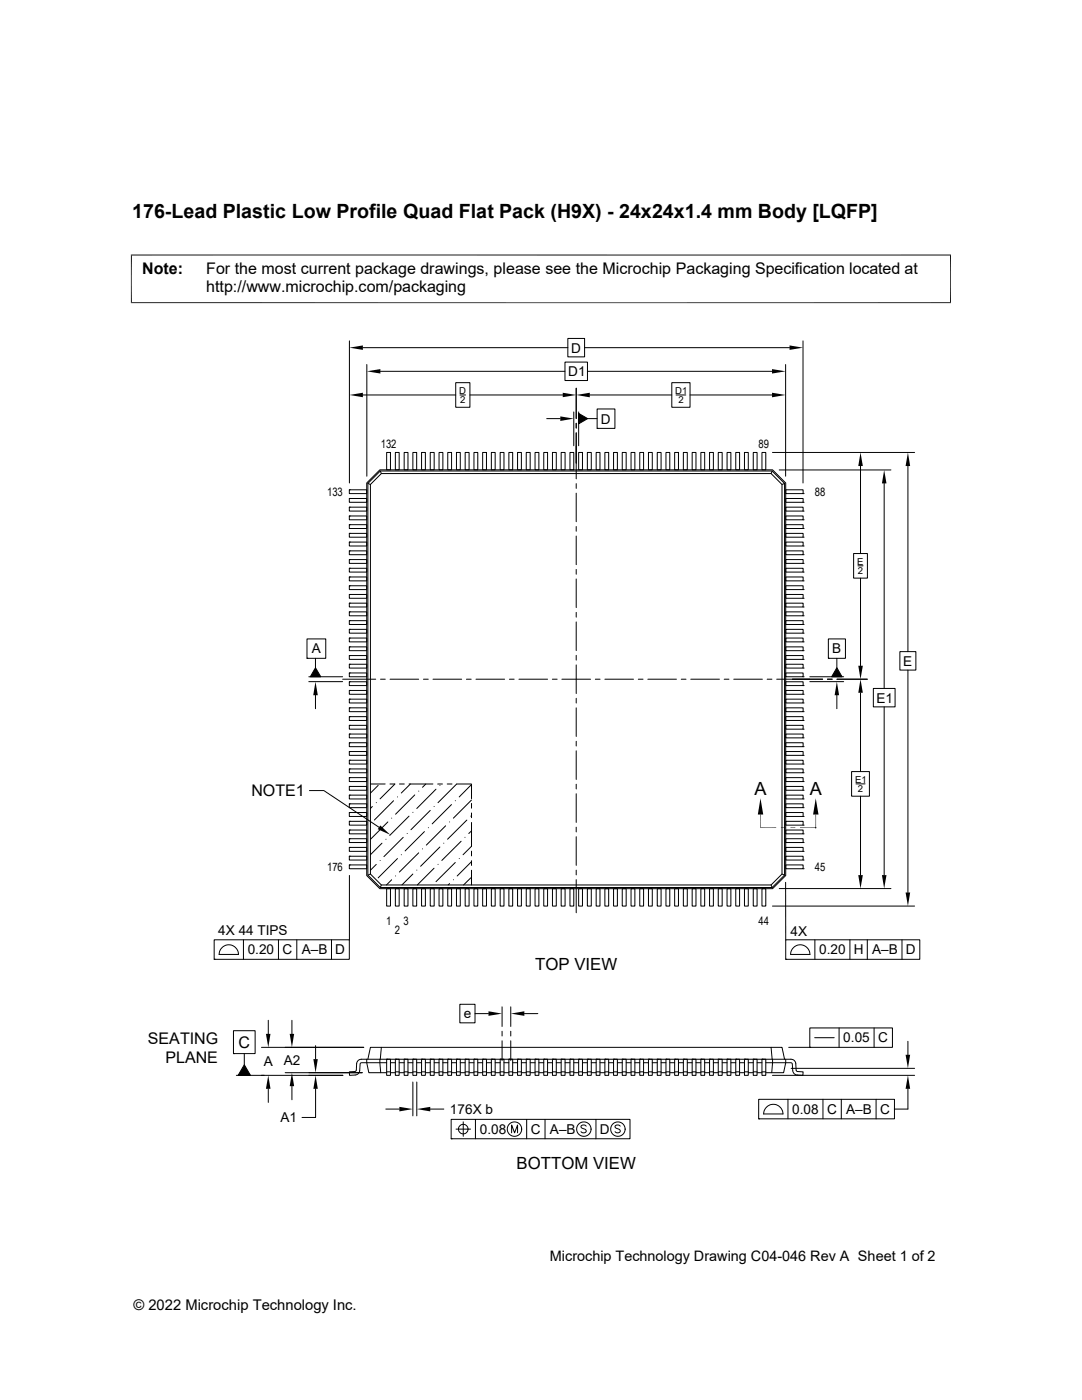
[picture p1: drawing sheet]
<svg xmlns="http://www.w3.org/2000/svg" width="216mm" height="279mm" viewBox="0 0 216 279" stroke-linecap="round" stroke-linejoin="round" font-family="sans-serif">
<g fill="none" stroke="#000" stroke-width=".2">
<path d="M26.1 50.9h163.7M26.2 50.8v9.7M189.7 50.8v9.7M26.1 60.4h163.7M69.7 68v28.4M72.4 78.8h18.5M72.4 69.4h40.9M73.2 72.7v22.3M75.9 74.1h36.8M90.9 76.4h2.9v4.9h-2.9zM91.8 78.8h1.1M93.8 78.8h18.5"/>
<path d="M112.7 72.3h4.5v3.6h-4.5zM113.3 67.5h3.3v3.7h-3.3zM115 77.5v6M116.6 69.4h40.9M117.2 74.1h36.9M117.7 78.8h16.3M134 76.4h3.7v4.9h-3.7zM134.9 78.8h1.9M137.7 78.8h16.4M156.8 72.7v22.3M160.2 68v28.4M69.7 97.7h3.5v.8h-3.5z"/>
<path d="M69.7 97.7h.1M69.7 99.5h3.5v.7h-3.5zM69.7 99.5h.1M73.4 96.5l2.5-2.5h78.2l2.4 2.5v78.1l-2.4 2.5h-78.2l-2.5-2.5zM73.4 96.5l.5 .2M75.8 93.8h78.4l2.6 2.6v78.3l-2.6 2.7h-78.4l-2.6-2.7v-78.3zM75.9 94l.2 .5M76.1 94.5h77.8l2.1 2.2v77.7l-2.1 2.2h-77.8l-2.2-2.2v-77.7zM77.2 90.3h.7v3.5h-.7zM78.9 90.3h.8v3.5h-.8zM80.6 90.3h.8v3.5h-.8zM82.4 90.3h.7v3.5h-.7z"/>
<path d="M84.1 90.3h.8v3.5h-.8zM85.9 90.3h.7v3.5h-.7zM87.6 90.3h.8v3.5h-.8zM89.3 90.3h.8v3.5h-.8zM91.1 90.3h.7v3.5h-.7zM92.8 90.3h.8v3.5h-.8zM94.6 90.3h.7v3.5h-.7zM96.3 90.3h.8v3.5h-.8zM98 90.3h.8v3.5h-.8zM99.8 90.3h.8v3.5h-.8zM101.5 90.3h.8v3.5h-.8zM103.3 90.3h.7v3.5h-.7z"/>
<path d="M105 90.3h.8v3.5h-.8zM106.8 90.3h.7v3.5h-.7zM108.5 90.3h.8v3.5h-.8zM109.1 83.5h2.7M110.2 90.3h.8v3.5h-.8zM112 90.3h.8v3.5h-.8zM113.7 90.3h.8v3.5h-.8zM114.5 82.2v6.8M115 96.5v1M115 98.4v5.7M115 84.5v.9M115 86.4v9.2"/>
<path d="M115.5 82.5l1.8 1-1.8 1.1zM115.5 82.2v6.8M115.5 90.3h.7v3.5h-.7zM117.2 90.3h.8v3.5h-.8zM117.3 83.5h1.8M119 90.3h.7v3.5h-.7zM119.1 81.6h3.6v3.9h-3.6zM119.1 85.5h.1M120.7 90.3h.8v3.5h-.8zM122.4 90.3h.8v3.5h-.8zM124.2 90.3h.7v3.5h-.7zM125.9 90.3h.8v3.5h-.8z"/>
<path d="M127.7 90.3h.7v3.5h-.7zM129.4 90.3h.8v3.5h-.8zM131.1 90.3h.8v3.5h-.8zM132.9 90.3h.7v3.5h-.7zM134.6 90.3h.8v3.5h-.8zM136.4 90.3h.7v3.5h-.7zM138.1 90.3h.8v3.5h-.8zM139.8 90.3h.8v3.5h-.8zM141.6 90.3h.7v3.5h-.7zM143.3 90.3h.8v3.5h-.8zM145.1 90.3h.7v3.5h-.7zM146.8 90.3h.8v3.5h-.8z"/>
<path d="M148.5 90.3h.8v3.5h-.8zM150.3 90.3h.8v3.5h-.8zM152 90.3h.8v3.5h-.8zM154.1 94l-.2 .5M154.1 90.3h28.4M155.5 93.8h22.3M156.5 96.5l-.5 .2M156.8 99.5h3.5v.7h-3.5zM156.8 97.7h3.5v.8h-3.5zM160.3 98.5h.1M171.7 93v17.5M176.4 96.5v40.9"/>
<path d="M181.2 93v37M69.7 101.2h3.5v.8h-3.5zM69.7 101.2h.1M69.7 103h3.5v.7h-3.5zM69.7 103h.1M69.7 104.7h3.5v.8h-3.5zM69.7 104.7h.1M69.7 106.4h3.5v.8h-3.5zM69.7 106.4h.1M69.7 108.2h3.5v.8h-3.5zM69.7 108.2h.1M69.7 109.9h3.5v.8h-3.5z"/>
<path d="M69.7 109.9h.1M69.7 111.7h3.5v.7h-3.5zM69.7 111.7h.1M69.7 113.4h3.5v.8h-3.5zM69.7 113.4h.1M69.7 115.1h3.5v.8h-3.5zM69.7 115.1h.1M69.7 116.9h3.5v.8h-3.5zM69.7 116.9h.1M69.7 118.6h3.5v.8h-3.5zM69.7 118.6h.1M115 105.1v.9"/>
<path d="M115 107v5.7M115 113.6v1M115 115.5v5.8M156.8 118.6h3.5v.8h-3.5zM156.8 116.9h3.5v.8h-3.5zM156.8 115.1h3.5v.8h-3.5zM156.8 113.4h3.5v.8h-3.5zM156.8 111.7h3.5v.7h-3.5zM156.8 109.9h3.5v.8h-3.5zM156.8 108.2h3.5v.8h-3.5zM156.8 106.4h3.5v.8h-3.5zM156.8 104.7h3.5v.8h-3.5z"/>
<path d="M156.8 103h3.5v.7h-3.5zM156.8 101.2h3.5v.8h-3.5zM160.3 119.4h.1M160.3 117.7h.1M160.3 115.9h.1M160.3 114.2h.1M160.3 112.4h.1M160.3 110.7h.1M160.3 109h.1M160.3 107.2h.1M160.3 105.5h.1M160.3 103.7h.1"/>
<path d="M160.3 102h.1M160.3 100.2h.1M170.3 110.5h2.8v4.9h-2.8zM171.2 112.9h1M171.7 115.4v17.5M61.3 127.5h3.7v3.9h-3.7zM61.3 131.4h.1M61.6 136h6.8M61.6 135.1h6.8M62.9 133.3l1.1 1.8h-2.1zM62.9 131.4v1.9M62.9 138.7v2.7"/>
<path d="M68.4 135.6h6.6M69.7 120.4h3.5v.7h-3.5zM69.7 120.4h.1M69.7 122.1h3.5v.8h-3.5zM69.7 122.1h.1M69.7 123.9h3.5v.7h-3.5zM69.7 123.9h.1M69.7 125.6h3.5v.8h-3.5zM69.7 125.6h.1M69.7 127.3h3.5v.8h-3.5zM69.7 127.3h.1M69.7 129.1h3.5v.8h-3.5z"/>
<path d="M69.7 129.1h.1M69.7 130.8h3.5v.8h-3.5zM69.7 130.8h.1M69.7 132.6h3.5v.7h-3.5zM69.7 132.6h.1M69.7 134.3h3.5v.8h-3.5zM69.7 134.3h.1M69.7 136.1h3.5v.7h-3.5zM69.7 136.1h.1M69.7 137.8h3.5v.8h-3.5zM69.7 137.8h.1M69.7 139.5h3.5v.8h-3.5z"/>
<path d="M69.7 139.5h.1M75.9 135.6h1M77.8 135.6h5.7M84.5 135.6h.9M86.4 135.6h5.7M93.1 135.6h.9M95 135.6h5.7M101.6 135.6h1M103.5 135.6h5.8M110.2 135.6h1M112.1 135.6h5.7M115 122.2v1"/>
<path d="M115 124.1v5.7M115 130.8v.9M115 132.7v5.7M115 139.4v.9M118.8 135.6h.9M120.7 135.6h5.7M127.4 135.6h.9M129.3 135.6h5.7M135.9 135.6h1M137.8 135.6h5.8M144.5 135.6h1M146.4 135.6h5.7"/>
<path d="M153.1 135.6h.9M155 135.6h9.1M156.8 139.5h3.5v.8h-3.5zM156.8 137.8h3.5v.8h-3.5zM156.8 136.1h3.5v.7h-3.5zM156.8 134.3h3.5v.8h-3.5zM156.8 132.6h3.5v.7h-3.5zM156.8 130.8h3.5v.8h-3.5zM156.8 129.1h3.5v.8h-3.5zM156.8 127.3h3.5v.8h-3.5zM156.8 125.6h3.5v.8h-3.5zM156.8 123.9h3.5v.7h-3.5z"/>
<path d="M156.8 122.1h3.5v.8h-3.5zM156.8 120.4h3.5v.7h-3.5zM160.3 138.6h.1M160.3 136.8h.1M160.3 135.1h.1M160.3 133.3h.1M160.3 131.6h.1M160.3 129.9h.1M160.3 128.1h.1M160.3 126.4h.1M160.3 124.6h.1M160.3 122.9h.1"/>
<path d="M160.3 121.1h.1M161.6 136h6.7M161.6 135.1h6.7M165.1 135.6h1M165.3 127.5h3.4v3.9h-3.4zM165.3 131.4h.1M167 133.3l1 1.8h-2.1zM167 131.4v1.9M167 138.7v2.7M167 135.6h6.1M171.7 138.3v15.7M174.3 137.4h4.3v3.7h-4.3z"/>
<path d="M179.6 130h3.2v3.7h-3.2zM181.2 133.7v44.4M61.7 157.8h2.9l11 7.3M69.7 141.3h3.5v.7h-3.5zM69.7 141.3h.1M69.7 143h3.5v.8h-3.5zM69.7 143h.1M69.7 144.8h3.5v.7h-3.5zM69.7 144.8h.1M69.7 146.5h3.5v.8h-3.5zM69.7 146.5h.1M69.7 148.2h3.5v.8h-3.5z"/>
<path d="M69.7 148.2h.1M69.7 150h3.5v.7h-3.5zM69.7 150h.1M69.7 151.7h3.5v.8h-3.5zM69.7 151.7h.1M69.7 153.5h3.5v.7h-3.5zM69.7 153.5h.1M69.7 155.2h3.5v.8h-3.5zM69.7 155.2h.1M69.7 157h3.5v.7h-3.5zM69.7 157h.1M69.7 158.7h3.5v.7h-3.5z"/>
<path d="M69.7 158.7h.1M73.9 156.5h3M75.5 156.7l-1.6 1.6M77.8 156.5h1M78.5 159.8l-3.8 3.9M78.8 156.5l-3 2.9M79.3 159h.1M79.7 156.5h1M81.6 156.5h4.8M81.9 156.5l-1.8 1.8M82.8 158.6l-3.9 3.9M83.5 157.9h.1"/>
<path d="M85 156.5l-.7 .6M87 157.5l-3.8 3.9M87.3 156.5h1M87.8 156.7h.1M89.2 156.5h1M90.8 159.8h.1M94.1 156.6l-2.5 2.4M94.1 159.7l-3.6 3.6M94.1 159.4v-2.9h-3l-3.7 3.7M115 141.3v5.7M115 147.9v1M115 149.8v5.8"/>
<path d="M115 156.5v1M115 158.4v5.7M156.8 158.7h3.5v.7h-3.5zM156.8 157h3.5v.7h-3.5zM156.8 155.2h3.5v.8h-3.5zM156.8 153.5h3.5v.7h-3.5zM156.8 151.7h3.5v.8h-3.5zM156.8 150h3.5v.7h-3.5zM156.8 148.2h3.5v.8h-3.5zM156.8 146.5h3.5v.8h-3.5zM156.8 144.8h3.5v.7h-3.5zM156.8 143h3.5v.8h-3.5z"/>
<path d="M156.8 141.3h3.5v.7h-3.5zM160.3 159.4h.1M160.3 157.7h.1M160.3 156h.1M160.3 154.2h.1M160.3 152.5h.1M160.3 150.7h.1M160.3 149h.1M160.3 147.3h.1M160.3 145.5h.1M160.3 143.8h.1M160.3 142h.1"/>
<path d="M160.3 140.3h.1M169.9 154h3.6v4.9h-3.6zM170.8 156.4h1.8M171.7 158.9v15.7M176.4 141.1v33.5M69.7 160.4h3.5v.8h-3.5zM69.7 160.4h.1M69.7 162.2h3.5v.7h-3.5zM69.7 162.2h.1M69.7 163.9h3.5v.8h-3.5zM69.7 163.9h.1M69.7 165.7h3.5v.7h-3.5z"/>
<path d="M69.7 165.7h.1M69.7 167.4h3.5v.7h-3.5zM69.7 167.4h.1M69.7 169.1h3.5v.8h-3.5zM69.7 169.1h.1M69.7 170.9h3.5v.7h-3.5zM69.7 170.9h.1M69.7 172.6h3.5v.8h-3.5zM69.7 172.6h.1M69.7 174.7v12.9M73.9 174.4l-.5 .2M73.9 164.4h.1"/>
<path d="M74.3 161l-.4 .4M75.1 172.5l-1.2 1.2M75.1 160.2h.1M75.8 171.7h.1M76.1 176.6l-.2 .5M76.2 168.3l-2.3 2.3M77 167.5h.1M77.2 177.4h.7v3.4h-.7zM77.4 164l-3.5 3.5M78.1 163.3h.1M78.1 175.6l-1 1M78.9 177.4h.8v3.4h-.8z"/>
<path d="M78.9 174.8h.1M79.3 171.3l-3.8 3.9M80.1 170.6h.1M80.5 167.1l-3.9 3.9M80.6 177.4h.8v3.4h-.8zM81.2 166.3h.1M81.6 162.9l-3.8 3.8M82.4 177.4h.7v3.4h-.7zM82.4 162.1h.1M82.4 174.4l-2.2 2.2M83.2 173.7h.1M83.5 170.2l-3.8 3.8"/>
<path d="M84.1 177.4h.8v3.4h-.8zM84.3 169.4h.1M84.7 166l-3.9 3.8M85.5 165.2h.1M85.9 177.4h.7v3.4h-.7zM85.9 161.7l-3.9 3.9M86.6 161h.1M86.6 173.3l-3.3 3.3M87.4 172.5h.1M87.6 177.4h.8v3.4h-.8zM87.8 169l-3.9 3.9M88.5 168.3h.1"/>
<path d="M88.9 164.8l-3.8 3.9M89.3 177.4h.8v3.4h-.8zM89.7 164h.1M89.7 176.3l-.3 .3M90.1 160.6l-3.9 3.8M90.5 175.6h.1M90.8 172.1l-3.8 3.9M91.1 177.4h.7v3.4h-.7zM91.6 171.3h.1M92 167.9l-3.8 3.8M92.8 167.1h.1M92.8 177.4h.8v3.4h-.8z"/>
<path d="M93.2 163.7l-3.9 3.8M93.9 162.9h.1M93.9 175.2l-1.4 1.4M94.1 165.8l-.6 .5M94.1 172l-2.9 2.8M94.1 164.1v4.8l-1.7 1.7M94.1 160.3v1M94.1 162.2v1M94.1 169.9v.9M94.1 171.8v.9M94.1 173.7v2.9M94.6 177.4h.7v3.4h-.7z"/>
<path d="M96.3 177.4h.8v3.4h-.8zM98 177.4h.8v3.4h-.8zM99.8 177.4h.8v3.4h-.8zM101.5 177.4h.8v3.4h-.8zM103.3 177.4h.7v3.4h-.7zM105 177.4h.8v3.4h-.8zM106.8 177.4h.7v3.4h-.7zM108.5 177.4h.8v3.4h-.8zM110.2 177.4h.8v3.4h-.8zM112 177.4h.8v3.4h-.8zM113.7 177.4h.8v3.4h-.8zM115 165.1v.9"/>
<path d="M115 167v5.7M115 173.7v.9M115 175.6v6.6M115.5 177.4h.7v3.4h-.7zM117.2 177.4h.8v3.4h-.8zM119 177.4h.7v3.4h-.7zM120.7 177.4h.8v3.4h-.8zM122.4 177.4h.8v3.4h-.8zM124.2 177.4h.7v3.4h-.7zM125.9 177.4h.8v3.4h-.8zM127.7 177.4h.7v3.4h-.7zM129.4 177.4h.8v3.4h-.8z"/>
<path d="M131.1 177.4h.8v3.4h-.8zM132.9 177.4h.7v3.4h-.7zM134.6 177.4h.8v3.4h-.8zM136.4 177.4h.7v3.4h-.7zM138.1 177.4h.8v3.4h-.8zM139.8 177.4h.8v3.4h-.8zM141.6 177.4h.7v3.4h-.7zM143.3 177.4h.8v3.4h-.8zM145.1 177.4h.7v3.4h-.7zM146.8 177.4h.8v3.4h-.8zM148.5 177.4h.8v3.4h-.8zM150.3 177.4h.8v3.4h-.8z"/>
<path d="M151.7 165.2h3.2M151.8 162.6v2.6M152 177.4h.8v3.4h-.8zM153.9 176.6l.2 .5M155.5 177.3h22.3M156 174.4l.5 .2M156.8 176.1v11.5M156.8 172.6h3.5v.8h-3.5zM156.8 170.9h3.5v.7h-3.5zM156.8 169.1h3.5v.8h-3.5zM156.8 167.4h3.5v.7h-3.5zM156.8 165.7h3.5v.7h-3.5z"/>
<path d="M156.8 163.9h3.5v.8h-3.5zM156.8 162.2h3.5v.7h-3.5zM156.8 160.4h3.5v.8h-3.5zM159.6 165.2h3.2M160.3 173.4h.1M160.3 171.6h.1M160.3 169.9h.1M160.3 168.1h.1M160.3 166.4h.1M160.3 164.7h.1M160.3 162.9h.1M160.3 161.2h.1"/>
<path d="M162.8 165.2h.1M162.8 162.6v2.6M42.7 187.6h27v3.9h-27zM42.7 191.5h.1M43.7 190.5h3.9a1.93 1.93 0 0 0-1.9-1.9 1.93 1.93 0 0 0-2 1.9M48.6 187.6v3.9M55.6 187.6v3.9M59.2 187.6v3.9M66.1 187.6v3.9M154.1 180.8h28.4M156.8 187.6h26.7v3.9h-26.7zM156.8 191.5h.1"/>
<path d="M158.3 189.1a1.91 1.91 0 0 1 2.1-.4 1.91 1.91 0 0 1 1.2 1.8h-3.8v-.6zM162.6 187.6v3.9M169.6 187.6v3.9M173.1 187.6v3.9M180 187.6v3.9M46.6 205.7h4.3v4.6h-4.3zM46.6 210.3h.1M48.7 210.3v2.2M48.7 212.5l1.3 2.1h-2.5zM52.2 209h20.4M53.5 203.6v2.7M53.5 217.3v2.7"/>
<path d="M56.9 214.1h15.4M58.3 203.6v2.7M58.3 216.8v2.7M63 217.3v5.7h-2.7M63 208.7v2.7M68.4 214.6h-21.2M71.1 213.6l-.3 .2-1.1 .1v.7l1.2-.1a.94 .94 0 0 0 .9-.9M71.1 213.6l.1-1.7 .4-.4 .5-.1h85.7l.5 .1 .4 .4 .2 1.7M73.2 211.4v.7l.4 2h3.6M73.4 211.4l.5-2.4h82.1l.5 2.4M75.8 211.4l.2 2.7M76.1 209l-.2 2.4"/>
<path d="M77.2 212.1h-5.2l-.1 .2-.1 1.3M77.2 211.4h.7v3.2h-.7zM77.2 211.4h.1M77.2 213.9h.7M77.9 212.1h1M77.9 214.1h1M78.9 211.4h.8v3.2h-.8zM78.9 211.4h.1M78.9 213.9h.8M79.6 212.1h1M79.7 214.1h.9M80.6 211.4h.8v3.2h-.8z"/>
<path d="M80.6 211.4h.1M80.6 213.9h.8M81.4 212.1h1M81.4 214.1h1M82.4 215.9v6.8M82.4 211.4h.7v3.2h-.7zM82.4 211.4h.1M82.4 213.9h.7M83.1 212.1h1M83.1 214.1h1M83.2 215.9v6.8M84.1 211.4h.8v3.2h-.8z"/>
<path d="M84.1 211.4h.1M84.1 213.9h.8M84.9 212.1h1M84.9 214.1h1M85.9 211.4h.7v3.2h-.7zM85.9 211.4h.1M85.9 213.9h.7M86.6 212.1h1M86.6 214.1h1M87.6 211.4h.8v3.2h-.8zM87.6 211.4h.1M87.6 213.9h.8"/>
<path d="M88.4 212.1h.9M88.4 214.1h.9M89.3 211.4h.8v3.2h-.8zM89.3 211.4h.1M89.3 213.9h.8M90.1 212.1h1M90.1 214.1h1M91.1 211.4h.7v3.2h-.7zM91.1 211.4h.1M91.1 213.9h.7M91.8 200.4h3v3.7h-3zM91.8 212.1h1"/>
<path d="M91.8 214.1h1M92.8 211.4h.8v3.2h-.8zM92.8 211.4h.1M92.8 213.9h.8M93.6 212.1h1M93.6 214.1h1M94.6 211.4h.7v3.2h-.7zM94.6 211.4h.1M94.6 213.9h.7M94.8 202.3h2.7M95.3 212.1h1M95.3 214.1h1"/>
<path d="M96.3 211.4h.8v3.2h-.8zM96.3 211.4h.1M96.3 213.9h.8M97.1 212.1h.9M97.1 214.1h.9M98 211.4h.8v3.2h-.8zM98 211.4h.1M98 213.9h.8M98.8 212.1h1M98.8 214.1h1M99.8 211.4h.8v3.2h-.8zM99.8 211.4h.1"/>
<path d="M99.8 213.9h.8M100.2 200.9v4M100.2 205.8v1M100.2 207.7v3.9M100.6 212.1h.9M100.6 214.1h.9M101.5 211.4h.8v3.2h-.8zM101.5 211.4h.1M101.5 213.9h.8M101.9 200.9v4M101.9 205.8v1M101.9 207.7v3.9"/>
<path d="M102.3 212.1h1M102.3 214.1h1M103.3 211.4h.7v3.2h-.7zM103.3 211.4h.1M103.3 213.9h.7M104 212.1h1M104 214.1h1M104.6 202.3h2.7M105 211.4h.8v3.2h-.8zM105 211.4h.1M105 213.9h.8M105.8 212.1h1"/>
<path d="M105.8 214.1h1M106.8 211.4h.7v3.2h-.7zM106.8 211.4h.1M106.8 213.9h.7M107.5 212.1h1M107.5 214.1h1M108.5 211.4h.8v3.2h-.8zM108.5 211.4h.1M108.5 213.9h.8M109.3 212.1h.9M109.3 214.1h.9M110.2 211.4h.8v3.2h-.8z"/>
<path d="M110.2 211.4h.1M110.2 213.9h.8M111 212.1h1M111 214.1h1M112 211.4h.8v3.2h-.8zM112 211.4h.1M112 213.9h.8M112.8 212.1h.9M112.8 214.1h.9M113.7 211.4h.8v3.2h-.8zM113.7 211.4h.1M113.7 213.9h.8"/>
<path d="M114.5 212.1h1M114.5 214.1h1M115.5 211.4h.7v3.2h-.7zM115.5 211.4h.1M115.5 213.9h.7M116.2 212.1h1M116.2 214.1h1M117.2 211.4h.8v3.2h-.8zM117.2 211.4h.1M117.2 213.9h.8M118 212.1h1M118 214.1h1"/>
<path d="M119 211.4h.7v3.2h-.7zM119 211.4h.1M119 213.9h.7M119.7 212.1h1M119.7 214.1h1M120.7 211.4h.8v3.2h-.8zM120.7 211.4h.1M120.7 213.9h.8M121.5 212.1h.9M121.5 214.1h.9M122.4 211.4h.8v3.2h-.8zM122.4 211.4h.1"/>
<path d="M122.4 213.9h.8M123.2 212.1h1M123.2 214.1h1M124.2 211.4h.7v3.2h-.7zM124.2 211.4h.1M124.2 213.9h.7M124.9 212.1h1M124.9 214.1h1M125.9 211.4h.8v3.2h-.8zM125.9 211.4h.1M125.9 213.9h.8M126.7 212.1h1"/>
<path d="M126.7 214.1h1M127.7 211.4h.7v3.2h-.7zM127.7 211.4h.1M127.7 213.9h.7M128.4 214.1h1M128.4 212.1h1M129.4 211.4h.8v3.2h-.8zM129.4 211.4h.1M129.4 213.9h.8M130.2 214.1h.9M130.2 212.1h.9M131.1 211.4h.8v3.2h-.8z"/>
<path d="M131.1 211.4h.1M131.1 213.9h.8M131.9 214.1h1M131.9 212.1h1M132.9 211.4h.7v3.2h-.7zM132.9 211.4h.1M132.9 213.9h.7M133.6 214.1h1M133.6 212.1h1M134.6 211.4h.8v3.2h-.8zM134.6 211.4h.1M134.6 213.9h.8"/>
<path d="M135.4 214.1h1M135.4 212.1h1M136.4 211.4h.7v3.2h-.7zM136.4 211.4h.1M136.4 213.9h.7M137.1 214.1h1M137.1 212.1h1M138.1 211.4h.8v3.2h-.8zM138.1 211.4h.1M138.1 213.9h.8M138.9 214.1h.9M138.9 212.1h.9"/>
<path d="M139.8 211.4h.8v3.2h-.8zM139.8 211.4h.1M139.8 213.9h.8M140.6 214.1h1M140.6 212.1h1M141.6 211.4h.7v3.2h-.7zM141.6 211.4h.1M141.6 213.9h.7M142.3 214.1h1M142.3 212.1h1M143.3 211.4h.8v3.2h-.8zM143.3 211.4h.1"/>
<path d="M143.3 213.9h.8M144.1 214.1h1M144.1 212.1h1M145.1 211.4h.7v3.2h-.7zM145.1 211.4h.1M145.1 213.9h.7M145.8 214.1h1M145.8 212.1h1M146.8 211.4h.8v3.2h-.8zM146.8 211.4h.1M146.8 213.9h.8M147.6 214.1h.9"/>
<path d="M147.6 212.1h.9M148.5 211.4h.8v3.2h-.8zM148.5 211.4h.1M148.5 213.9h.8M149.3 214.1h1M149.3 212.1h1M150.3 211.4h.8v3.2h-.8zM150.3 211.4h.1M150.3 213.9h.8M151.1 214.1h.9M151.1 212.1h.9M151.4 219.4h27.1v3.9h-27.1z"/>
<path d="M152 211.4h.8v3.2h-.8zM152 211.4h.1M152 213.9h.8M152.8 212.1h5.1l.2 .2 .1 1.3M153.9 209l.2 2.4M154.1 214.6h28.4M154.2 211.4l-.2 2.7M156.8 211.4v.7l-.4 2h-3.6M157.2 219.4v3.9M157.4 209h4.2M157.9 213.2h24.6M158.9 213.6l.2 .2 1.2 .1-.1 .7-1.1-.1a.94 .94 0 0 1-.9-.9"/>
<path d="M161.6 205.1h16.5v3.9h-16.5zM161.6 209h.1M162.6 207.1h3.9M164.2 219.4v3.9M167.4 205.1v3.9M167.9 219.4v3.9M174.4 205.1v3.9M174.8 219.4v3.9M181.2 207.8v2.7M181.2 217.3v4h-2.7M77 221.3h2.7M85.9 221.3h2.7"/>
<path d="M90 223.4h35.7v3.9h-35.7zM90 227.3h.1M91 225.3h2.9M92.4 223.9v2.9M94.9 223.4v3.9M102.1 226.1v-1.6l.6 1.6 .6-1.6v1.6M105.1 223.4v3.9M108.8 223.4v3.9M117 224.7a.58 .58 0 0 0-.6-.2 .58 .58 0 0 0-.5 .4l.2 .2 .7 .3a.36 .36 0 0 1 0 .6 .67 .67 0 0 1-.9-.2M118.9 223.4v3.9M123.8 224.7a.58 .58 0 0 0-.6-.2 .58 .58 0 0 0-.5 .4l.2 .2 .7 .3a.36 .36 0 0 1 0 .6 .67 .67 0 0 1-.9-.2M151.4 223.3h.1"/>
<path d="M152.4 222.3h3.8a1.93 1.93 0 0 0-1.9-1.9 1.93 1.93 0 0 0-1.9 1.9"/>
<circle cx="92.4" cy="225.3" r=".96"/>
<circle cx="102.7" cy="225.3" r="1.44"/>
<circle cx="116.5" cy="225.3" r="1.44"/>
<circle cx="123.3" cy="225.3" r="1.44"/>
</g>
<g fill="#000">
<path d="M69.7 78.8l2.7-.4v.9zM69.7 69.4l2.7-.5v.9zM73.2 74.1l2.7-.4v.8zM112.3 78.4l2.7 .4-2.7 .5zM115 78.8l2.7-.4v.9zM154.1 78.4l2.7 .4-2.7 .5zM154.1 73.7l2.7 .4-2.7 .4zM157.5 68.9l2.7 .5-2.7 .4zM111.8 83.1l2.7 .4-2.7 .5zM115.5 82.5l1.8 1-1.8 1.1zM171.7 90.3l.5 2.7h-.9zM176.4 93.8l.5 2.7h-.9z"/>
<path d="M181.2 90.3l.4 2.7h-.9zM62.9 136l.5 2.7h-.9zM62.9 133.3l1.1 1.8h-2.1zM167 136l.4 2.7h-.9zM167 133.3l1 1.8h-2.1zM171.3 132.9h.9l-.5 2.7zM171.7 135.6l.5 2.7h-.9zM151.7 159.3l.6 3.3h-1.1zM75.9 164.7l2 1.9-2.5-1.1zM155.8 165.1h1l-1 .1zM155.8 165.2l1-.1v.1zM157.7 165.1h1l-1 .1z"/>
<path d="M157.7 165.2l1-.1v.1zM162.8 159.3l.5 3.3h-1.1zM171.3 174.6h.9l-.5 2.7zM176 174.6h.9l-.5 2.7zM180.7 178.1h.9l-.4 2.7zM48.7 212.5l1.3 2.1h-2.5zM53.5 214.6l.5 2.7h-.9zM53.1 206.3h.9l-.5 2.7zM57.8 206.3h.9l-.4 2.7zM58.3 214.1l.4 2.7h-.9zM62.5 211.4h.9l-.4 2.7zM63 214.6l.4 2.7h-.9z"/>
<path d="M97.5 201.8l2.7 .5-2.7 .4zM101.9 202.3l2.7-.5v.9zM180.7 210.5h.9l-.4 2.7zM181.2 214.6l.4 2.7h-.9zM79.7 220.9l2.7 .4-2.7 .5zM83.2 221.3l2.7-.4v.9z"/>
</g>
<text font-size="3.9" x="26.4" y="43.5">176-Lead Plastic Low Profile Quad Flat Pack (H9X) - 24x24x1.4 mm Body [LQFP]</text>
<g font-size="3.6">
<text x="150.5" y="158.6">A</text>
<text x="161.6" y="158.6">A</text>
</g>
<g font-size="3.3">
<text x="106.8" y="193.5">TOP VIEW</text>
<text x="103.1" y="233.3">BOTTOM VIEW</text>
</g>
<g font-size="3.2">
<text x="28.4" y="54.7">Note:</text>
<text x="41.1" y="58.3">http://www.microchip.com/packaging</text>
<text x="41.1" y="54.7">For the most current package drawings, please see the Microchip Packaging Specification located at</text>
<text x="50.2" y="158.9">NOTE1</text>
<text x="29.5" y="208.3">SEATING</text>
<text x="47.6" y="209.1">C</text>
<text x="33" y="212.1">PLANE</text>
</g>
<g font-size="2.9">
<text x="109.7" y="251.7">Microchip Technology Drawing C04-046 Rev A Sheet 1 of 2</text>
<text x="26.6" y="261.3">© 2022 Microchip Technology Inc.</text>
</g>
<g font-size="2.7">
<text x="114" y="70.4">D</text>
<text x="113.4" y="75.1">D1</text>
<text x="119.9" y="84.5">D</text>
<text x="62.2" y="130.4">A</text>
<text x="166.1" y="130.4">B</text>
<text x="180.2" y="132.9">E</text>
<text x="174.9" y="140.2">E1</text>
<text x="43.5" y="186.6">4X 44 TIPS</text>
<text x="49.4" y="190.5">0.20</text>
<text x="56.4" y="190.5">C</text>
<text x="60.2" y="190.5">A–B</text>
<text x="66.9" y="190.5">D</text>
<text x="157.8" y="186.8">4X</text>
<text x="163.5" y="190.5">0.20</text>
<text x="170.3" y="190.5">H</text>
<text x="174" y="190.5">A–B</text>
<text x="180.7" y="190.5">D</text>
<text x="92.5" y="203.2">e</text>
<text x="168.3" y="208">0.05</text>
<text x="175.3" y="208">C</text>
<text x="52.6" y="212.8">A</text>
<text x="56.7" y="212.5">A2</text>
<text x="55.9" y="224">A1</text>
<text x="89.8" y="222.3">176X b</text>
<text x="95.7" y="226.3">0.08</text>
<text x="105.9" y="226.3">C</text>
<text x="109.7" y="226.3">A–B</text>
<text x="119.7" y="226.3">D</text>
<text x="158.1" y="222.3">0.08</text>
<text x="165.1" y="222.3">C</text>
<text x="168.8" y="222.3">A–B</text>
<text x="175.6" y="222.3">C</text>
</g>
<g font-size="2.3">
<text x="76" y="89.3">132</text>
<text x="151.4" y="89.3">89</text>
<text x="65.3" y="99">133</text>
<text x="162.6" y="99">88</text>
<text x="65.3" y="173.8">176</text>
<text x="162.6" y="173.8">45</text>
<text x="77" y="184.5">1</text>
<text x="80.5" y="184.5">3</text>
<text x="151.4" y="184.5">44</text>
<text x="78.8" y="186.4">2</text>
</g>
<g font-size="1.9">
<text x="91.6" y="78.6">D</text>
<text x="91.8" y="80.4">2</text>
<text x="134.7" y="78.6">D1</text>
<text x="135.4" y="80.4">2</text>
<text x="171" y="112.7">E</text>
<text x="171.2" y="114.5">2</text>
<text x="170.6" y="156.2">E1</text>
<text x="171.2" y="158">2</text>
</g>
</svg>
